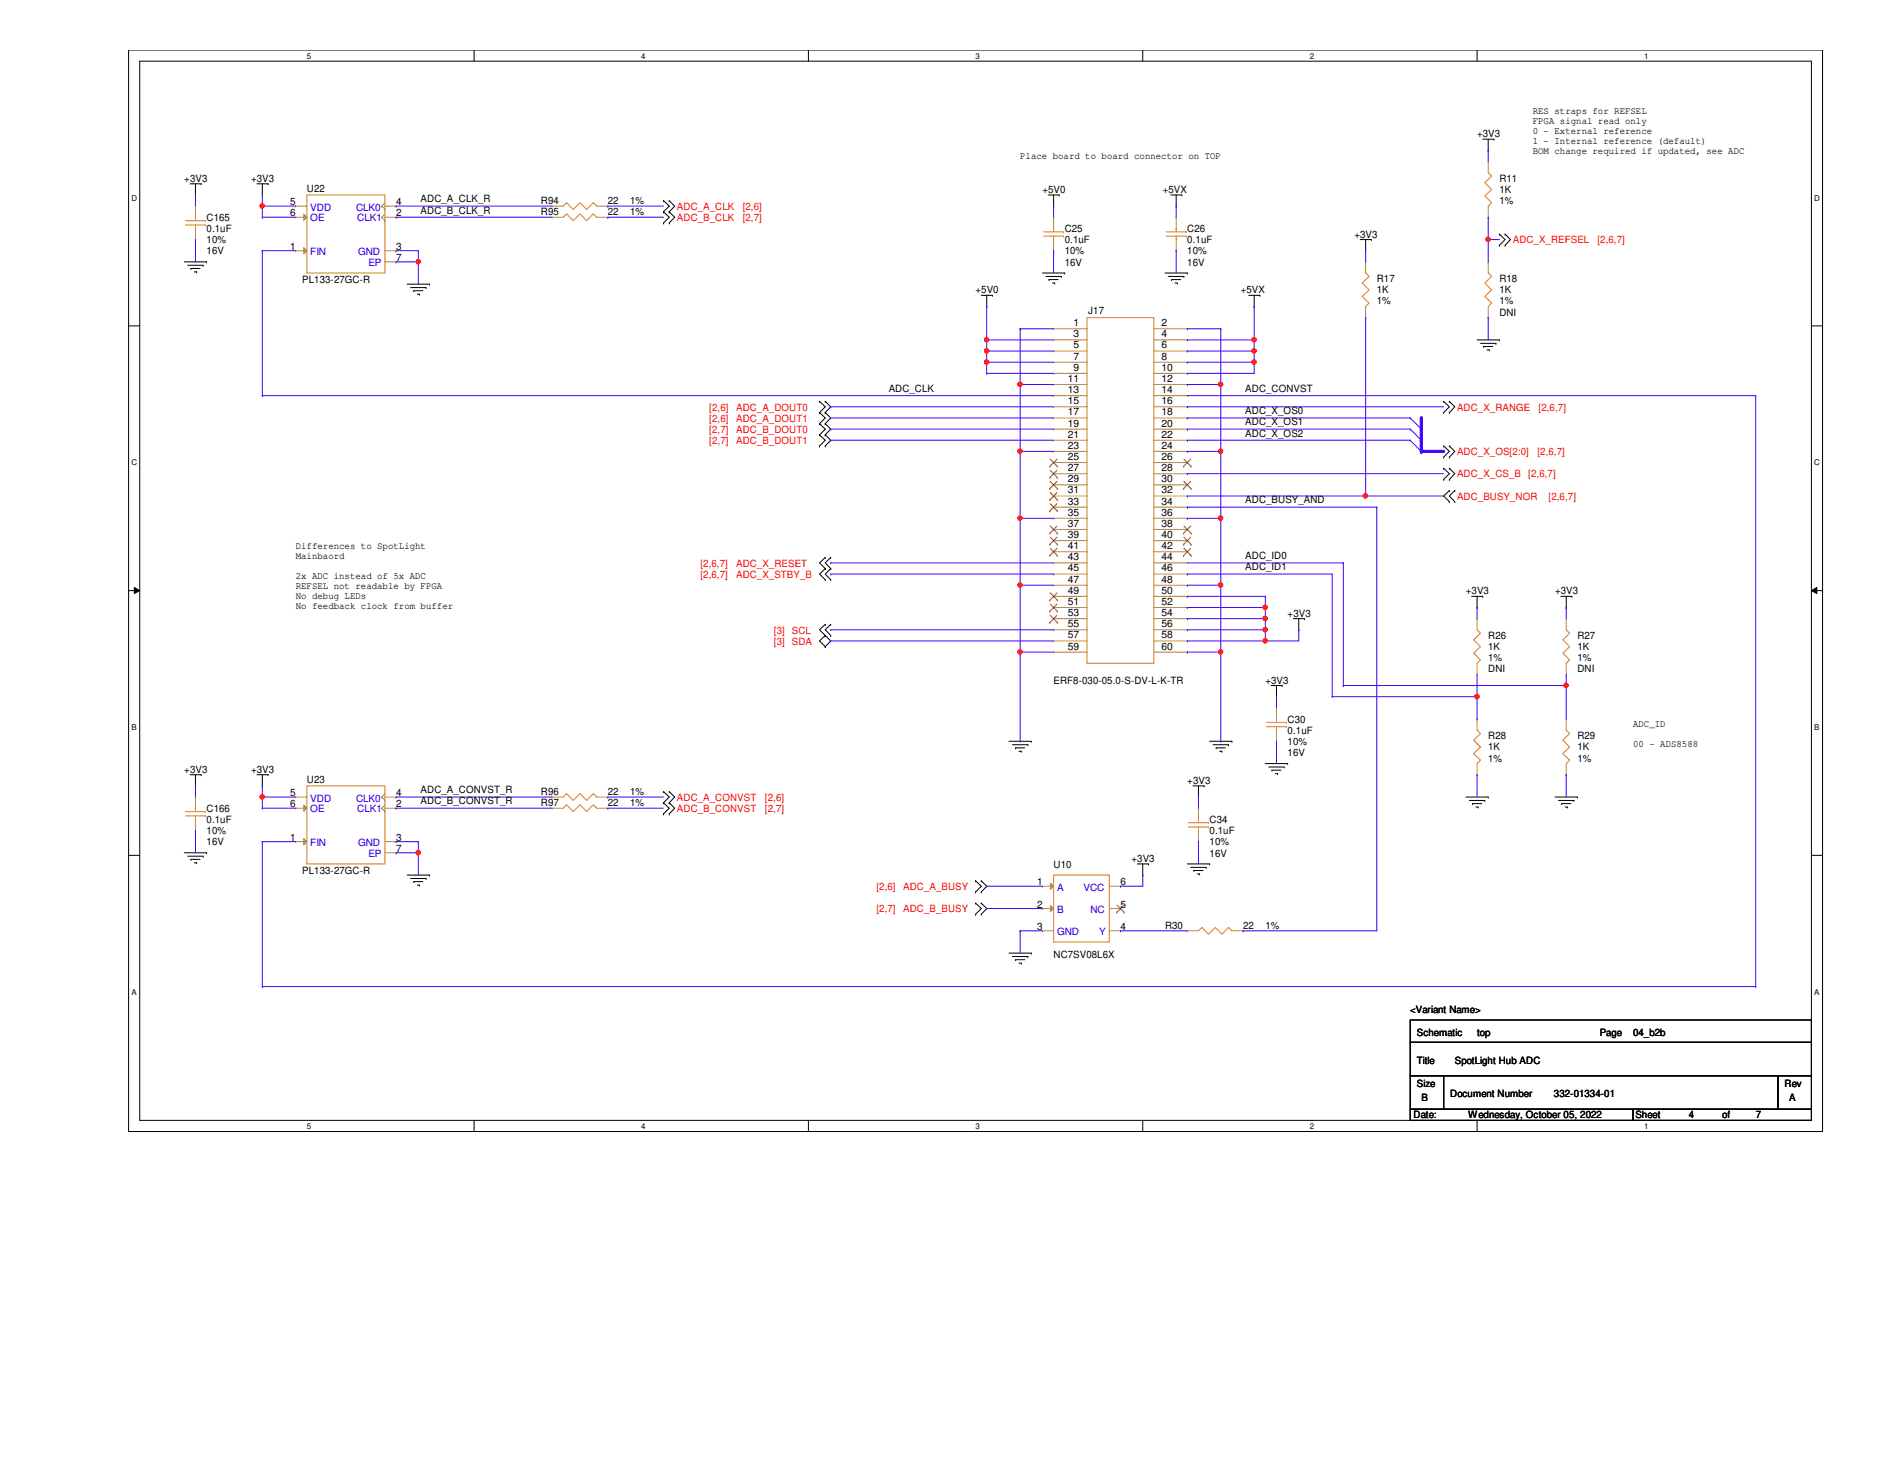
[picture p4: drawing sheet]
<svg xmlns="http://www.w3.org/2000/svg" width="279mm" height="216mm" viewBox="0 0 279 216" stroke-linecap="round" stroke-linejoin="round" font-family="sans-serif">
<path d="M19.1 7.4h250.9v160.2h-250.9zM20.7 9.1h247.7v156.8h-247.7z" fill="none" stroke="#000" stroke-width=".15"/>
<g fill="#fff">
<path d="M45.5 7.6h.6v1.3h-.6z"/>
<path d="M45.5 166.1h.6v1.3h-.6z"/>
</g>
<path d="M70.2 7.4v1.7M70.2 165.9v1.7" fill="none" stroke="#000" stroke-width=".15"/>
<g fill="#fff">
<path d="M95 7.6h.6v1.3h-.6z"/>
<path d="M95 166.1h.6v1.3h-.6z"/>
</g>
<path d="M119.8 7.4v1.7M119.8 165.9v1.7" fill="none" stroke="#000" stroke-width=".15"/>
<g fill="#fff">
<path d="M144.5 7.6h.6v1.3h-.6z"/>
<path d="M144.5 166.1h.6v1.3h-.6z"/>
</g>
<path d="M169.3 7.4v1.7M169.3 165.9v1.7" fill="none" stroke="#000" stroke-width=".15"/>
<g fill="#fff">
<path d="M194.1 7.6h.5v1.3h-.5z"/>
<path d="M194.1 166.1h.5v1.3h-.5z"/>
</g>
<path d="M218.8 7.4v1.7M218.8 165.9v1.7" fill="none" stroke="#000" stroke-width=".15"/>
<g fill="#fff">
<path d="M243.6 7.6h.6v1.3h-.6z"/>
<path d="M243.6 166.1h.6v1.3h-.6z"/>
<path d="M19.5 28.7h.8v1.3h-.8z"/>
<path d="M268.8 28.7h.8v1.3h-.8z"/>
<path d="M19.5 67.9h.8v1.3h-.8z"/>
<path d="M268.8 67.9h.8v1.3h-.8z"/>
</g>
<path d="M19.1 48.3h1.6M268.4 48.3h1.6" fill="none" stroke="#000" stroke-width=".15"/>
<g fill="#fff">
<path d="M19.5 107.1h.7v1.3h-.7z"/>
<path d="M268.8 107.1h.7v1.3h-.7z"/>
</g>
<path d="M19.1 87.5h1.6M19.9 87l.8 .5-.8 .4zM268.4 87.5l.8-.5v.9zM268.4 87.5h1.6" fill="none" stroke="#000" stroke-width=".15"/>
<path d="M19.9 87l.8 .5-.8 .4zM268.4 87.5l.8-.5v.9z" fill="#000"/>
<g fill="#fff">
<path d="M19.5 146.3h.7v1.3h-.7z"/>
<path d="M268.8 146.3h.7v1.3h-.7z"/>
</g>
<g fill="none" stroke="#000" stroke-width=".15">
<path d="M27.3 38.8h3.3M27.8 39.3h2.3M28.2 27.2h1.6M28.3 39.8h.1M28.3 39.8h1.3M29 28.9h.1M29 27.2v1.7M29.8 27.2h.1M30.1 39.3h.1M30.6 38.8h.1M38.1 27.2h1.6M38.9 28.9h.1"/>
<path d="M38.9 27.2v1.7M39.7 27.2h.1M98.3 29.7h.1M98.3 31.4h.1M98.3 33h.1M98.3 29.7l.8 .8-.8 .9M98.3 31.4l.8 .8-.8 .8M99.1 31.4h.1M99.1 29.7h.1M99.1 33h.1M99.1 29.7l.8 .8-.8 .9M99.1 31.4l.8 .8-.8 .8"/>
<path d="M155.3 28.9h1.6M156.1 30.5h.1M156.1 28.9v1.6M156.9 28.9h.1M173.4 28.9h1.7M174.2 30.5h.1M174.2 28.9v1.6M175.1 28.9h.1M201.5 35.5h1.7M202.3 37.1h.1M202.3 35.5v1.6M203.2 35.5h.1"/>
<path d="M219.7 20.6h1.6M220.5 22.3h.1M220.5 20.6v1.7M221.3 20.6h.1M222.1 34.7h.1M222.1 36.3h.1M222.1 34.7l.9 .8-.9 .8M223 36.3h.1M223 34.7h.1M223 34.7l.8 .8-.8 .8M28.8 40.3h.3M29.1 40.3h.1"/>
<path d="M60.3 42.1h3.3M60.8 42.6h2.3M61.3 43.1h.1M61.3 43.1h1.4M61.8 43.6h.3M62.1 43.6h.1M63.1 42.6h.1M63.6 42.1h.1M121.4 59.4h.1M121.4 59.4l.9 .8-.9 .9M122.3 59.4h.1M122.3 59.4l.8 .8-.8 .9"/>
<path d="M145.4 43.7h1.6M146.2 45.4h.1M146.2 43.7v1.7M147 43.7h.1M154.4 40.4h3.3M154.9 40.9h2.3M155.4 41.4h.1M155.4 41.4h1.4M155.9 41.9h.4M156.3 41.9h.1M157.2 40.9h.1M157.7 40.4h.1"/>
<path d="M172.6 40.4h3.3M173.1 40.9h2.3M173.6 41.4h.1M173.6 41.4h1.3M174.1 41.9h.3M174.4 41.9h.1M175.4 40.9h.1M175.9 40.4h.1M185 43.7h1.6M185.8 45.4h.1M185.8 43.7v1.7M186.6 43.7h.1"/>
<path d="M213.9 59.4h.1M213.9 59.4l.8 .8-.8 .9M214.7 59.4h.1M214.7 59.4l.8 .8-.8 .9M218.8 50.3h3.3M219.3 50.8h2.3M219.8 51.3h.1M219.8 51.3h1.3M220.3 51.8h.3M220.6 51.8h.1M221.6 50.8h.1M222.1 50.3h.1"/>
<path d="M121.4 61.1h.1M121.4 62.7h.1M121.4 64.4h.1M121.4 66h.1M121.4 61.1l.9 .8-.9 .8M121.4 62.7l.9 .8-.9 .9M121.4 64.4l.9 .8-.9 .8M122.3 61.1h.1M122.3 62.7h.1M122.3 64.4h.1M122.3 66h.1M122.3 61.1l.8 .8-.8 .8"/>
<path d="M122.3 62.7l.8 .8-.8 .9M122.3 64.4l.8 .8-.8 .8M213.9 61.1h.1M213.9 66h.1M213.9 67.7h.1M213.9 69.3h.1M213.9 71h.1M213.9 66l.8 .8-.8 .9M213.9 69.3l.8 .8-.8 .9M214.7 61.1h.1M214.7 67.7h.1M214.7 66h.1"/>
<path d="M214.7 72.6h.1M214.7 74.3h.1M214.7 71h.1M214.7 69.3h.1M214.7 66l.8 .8-.8 .9M214.7 72.6l-.8 .8 .8 .9M214.7 69.3l.8 .8-.8 .9M215.5 74.3h.1M215.5 72.6h.1M215.5 72.6l-.8 .8 .8 .9M122.3 82.5h.1M122.3 84.2h.1"/>
<path d="M122.3 85.9h.1M122.3 94.1h.1M122.3 95.8h.1M122.3 92.5h.1M122.3 82.5l-.9 .9 .9 .8M122.3 84.2l-.9 .8 .9 .9M122.3 94.1l-.9 .8 .9 .9M122.3 92.5l-.9 .8 1.7 1.6-.8 .9M123.1 82.5h.1M123.1 84.2h.1M123.1 85.9h.1M123.1 92.5h.1"/>
<path d="M123.1 94.1h.1M123.1 82.5l-.8 .9 .8 .8M123.1 84.2l-.8 .8 .8 .9M123.1 92.5l-.8 .8 .8 .8M191.6 91.6h1.7M192.4 93.3h.1M192.4 91.6v1.7M193.3 91.6h.1M218 88.3h1.7M218.8 90h.1M218.8 88.3v1.7M219.7 88.3h.1"/>
<path d="M231.2 88.3h1.7M232 90h.1M232 88.3v1.7M232.9 88.3h.1M28.2 114.7h1.6M29 116.4h.1M29 114.7v1.7M29.8 114.7h.1M38.1 114.7h1.6M38.9 116.4h.1M38.9 114.7v1.7M39.7 114.7h.1"/>
<path d="M98.3 117.2h.1M98.3 118.9h.1M98.3 117.2l.8 .8-.8 .9M98.3 118.9l.8 .8-.8 .8M99.1 118.9h.1M99.1 117.2h.1M99.1 117.2l.8 .8-.8 .9M99.1 118.9l.8 .8-.8 .8M149.5 109.8h3.3M150 110.3h2.3M150.5 110.7h.1M150.5 110.7h1.3"/>
<path d="M151 111.3h.3M151.3 111.3h.1M152.3 110.3h.1M152.8 109.8h.1M176.7 116.4h1.7M177.5 118h.1M177.5 116.4v1.6M178.4 116.4h.1M179.2 109.8h3.3M179.7 110.3h2.3M180.2 110.7h.1M180.2 110.7h1.3"/>
<path d="M180.7 111.3h.3M181 111.3h.1M182 110.3h.1M182.5 109.8h.1M187.5 113.1h3.3M188 113.6h2.2M188.3 101.5h1.6M188.4 114h.1M188.4 114h1.4M188.9 114.6h.4M189.1 103.2h.1M189.1 101.5v1.7"/>
<path d="M189.3 114.6h.1M189.9 101.5h.1M190.2 113.6h.1M190.8 113.1h.1M217.2 118h3.3M217.7 118.5h2.3M218.1 119h.1M218.1 119h1.4M218.7 119.5h.3M219 119.5h.1M220 118.5h.1M220.5 118h.1"/>
<path d="M230.4 118h3.3M230.9 118.5h2.3M231.4 119h.1M231.4 119h1.3M231.9 119.5h.3M232.2 119.5h.1M233.2 118.5h.1M233.7 118h.1M19.1 126.7h1.6M27.3 126.3h3.3M27.8 126.8h2.3M28.3 127.3h.1"/>
<path d="M28.3 127.3h1.3M28.8 127.8h.3M29.1 127.8h.1M30.1 126.8h.1M30.6 126.3h.1M60.3 129.6h3.3M60.8 130.1h2.3M61.3 130.6h.1M61.3 130.6h1.4M61.8 131.1h.3M62.1 131.1h.1M63.1 130.1h.1"/>
<path d="M63.6 129.6h.1M98.3 120.5h.1M99.1 120.5h.1M144.5 130.4h.1M144.5 132.1h.1M144.5 133.7h.1M144.5 135.4h.1M144.5 130.4l.9 .8-.9 .9M144.5 133.7l.9 .8-.9 .9M145.4 130.4h.1M145.4 132.1h.1M145.4 133.7h.1"/>
<path d="M145.4 135.4h.1M145.4 130.4l.8 .8-.8 .9M145.4 133.7l.8 .8-.8 .9M168.5 127.9h1.6M169.3 129.6h.1M169.3 127.9v1.7M170.1 127.9h.1M175.9 127.9h3.3M176.4 128.4h2.3M176.9 128.9h.1M176.9 128.9h1.3M177.4 129.4h.3"/>
<path d="M177.7 129.4h.1M178.7 128.4h.1M179.2 127.9h.1M268.4 126.7h1.6M149.5 141.1h3.3M150 141.6h2.3M150.5 142.1h.1M150.5 142.1h1.3M151 142.6h.3M151.3 142.6h.1M152.3 141.6h.1M152.8 141.1h.1"/>
<path d="M208.9 151h59.5v3.3h-59.5zM208.9 154.3h59.5v5h-59.5zM208.9 159.3h5v5h-5zM213.9 159.3h49.5v5h-49.5zM263.4 159.3h5v5h-5zM208.9 164.3h33v1.6h-33zM241.9 164.3h26.5v1.6h-26.5z"/>
</g>
<path d="M208.9 61.9h.1M208.9 63.5h.1M208.9 65.2h.1M208.9 61.9l1.7 1.6M208.9 63.5l1.7 1.7M208.9 65.2l1.7 1.6" fill="none" stroke="#4200ff" stroke-width=".15"/>
<path d="M83.4 30.5l.5-.5 1 1 1-1 1 1 1-1 .5 .5M218.8 93.3l.5 .5-1 .9 1 1.1-1 .9 1 1-.5 .5M45.5 116.4h11.5v11.5h-11.5zM177.5 137.8l.6-.5 .9 1 1-1 1 1 1-1 .5 .5" fill="none" stroke="#cc8006" stroke-width=".15"/>
<path d="M81.8 30.5h.1M81.8 30.5h1.6M88.4 30.5h1.6M90 30.5h.1M218.8 91.6h.1M218.8 99.9h.1M218.8 91.6v1.7M218.8 98.2v1.7M175.9 137.8h.1M175.9 137.8h1.6M182.5 137.8h1.7M184.2 137.8h.1" fill="none" stroke="#a84" stroke-width=".15"/>
<path d="M45 124.2l.5 .4-.5 .5z" fill="#a84"/>
<g fill="none" stroke="#a84" stroke-width=".15">
<path d="M43.8 118h.1M43.8 118h1.7M56.6 118h.1M56.6 118l.4 .5M57 118.5h.1M57 118h1.7M57 117.6l-.4 .4M58.7 118h.1M43.8 124.6h.1M43.8 124.6h1.7M45 124.2l.5 .4-.5 .5zM57 124.6h1.7"/>
<path d="M58.7 124.6h.1"/>
</g>
<path d="M45 119.2l.5 .5-.5 .4z" fill="#a84"/>
<path d="M43.8 119.7h.1M43.8 119.7h1.7M45 119.2l.5 .5-.5 .4zM56.6 119.7h.1M56.6 119.7l.4 .4M57 119.7h1.7M57 119.2l-.4 .5M58.7 119.7h.1M57 120.1h.1M57 126.3h1.7M58.7 126.3h.1" fill="none" stroke="#a84" stroke-width=".15"/>
<path d="M45.5 28.9h11.5v11.5h-11.5z" fill="none" stroke="#cc8006" stroke-width=".15"/>
<path d="M45 36.7l.5 .4-.5 .5z" fill="#a84"/>
<g fill="none" stroke="#a84" stroke-width=".15">
<path d="M43.8 37.1h.1M43.8 30.5h.1M43.8 37.1h1.7M43.8 30.5h1.7M45 36.7l.5 .4-.5 .5zM56.6 30.5h.1M56.6 30.5l.4 .5M57 31h.1M57 37.1h1.7M57 30.5h1.7M57 30.1l-.4 .4M58.7 37.1h.1"/>
<path d="M58.7 30.5h.1"/>
</g>
<path d="M45 31.7l.5 .5-.5 .4z" fill="#a84"/>
<g fill="none" stroke="#a84" stroke-width=".15">
<path d="M43.8 32.2h.1M43.8 32.2h1.7M45 31.7l.5 .5-.5 .4zM56.6 32.2h.1M56.6 32.2l.4 .4M57 32.6h.1M57 32.2h1.7M57 31.7l-.4 .5M57 38.8h1.7M58.7 32.2h.1M58.7 38.8h.1M202.3 38.8h.1"/>
<path d="M202.3 38.8v1.6M220.5 38.8h.1M220.5 23.9h.1M220.5 32.2h.1M220.5 23.9v1.7M220.5 30.5v1.7M220.5 38.8v1.6M156.1 48.7h.1M156.1 50.3h.1M156.1 52h.1M156.1 53.6h.1M156.1 55.3h.1"/>
<path d="M156.1 56.9h.1M156.1 58.6h.1M156.1 48.7h4.9M156.1 50.3h4.9M156.1 52h4.9M156.1 53.6h4.9M156.1 55.3h4.9M156.1 56.9h4.9M156.1 58.6h4.9M170.9 48.7h5M170.9 50.3h5M170.9 52h5"/>
<path d="M170.9 53.6h5M170.9 55.3h5M170.9 56.9h5M170.9 58.6h5M175.9 48.7h.1M175.9 50.3h.1M175.9 52h.1M175.9 53.6h.1M175.9 55.3h.1M175.9 56.9h.1M175.9 58.6h.1M202.3 47h.1"/>
<path d="M202.3 45.4v1.6M220.5 47h.1M220.5 45.4v1.6M156.1 60.2h.1M156.1 61.9h.1M156.1 63.5h.1M156.1 65.2h.1M156.1 66.8h.1M156.1 68.5h.1M156.1 70.1h.1M156.1 71.8h.1M156.1 73.4h.1"/>
<path d="M156.1 75.1h.1M156.1 76.7h.1M156.1 78.4h.1M156.1 60.2h4.9M156.1 61.9h4.9M156.1 63.5h4.9M156.1 65.2h4.9M156.1 66.8h4.9M156.1 68.5h4.9M156.1 70.1h4.9M156.1 71.8h4.9M156.1 73.4h4.9"/>
<path d="M156.1 75.1h4.9M156.1 76.7h4.9M156.1 78.4h4.9M170.9 60.2h5M170.9 61.9h5M170.9 63.5h5M170.9 65.2h5M170.9 66.8h5M170.9 68.5h5M170.9 70.1h5M170.9 71.8h5M170.9 73.4h5"/>
<path d="M170.9 75.1h5M170.9 76.7h5M170.9 78.4h5M175.9 60.2h.1M175.9 61.9h.1M175.9 63.5h.1M175.9 65.2h.1M175.9 66.8h.1M175.9 68.5h.1M175.9 70.1h.1M175.9 71.8h.1M175.9 73.4h.1"/>
<path d="M175.9 75.1h.1M175.9 76.7h.1M175.9 78.4h.1M156.1 80.1h.1M156.1 81.7h.1M156.1 83.4h.1M156.1 85h.1M156.1 86.7h.1M156.1 88.3h.1M156.1 90h.1M156.1 91.6h.1M156.1 93.3h.1"/>
<path d="M156.1 94.9h.1M156.1 96.6h.1M156.1 80.1h4.9M156.1 81.7h4.9M156.1 83.4h4.9M156.1 85h4.9M156.1 86.7h4.9M156.1 88.3h4.9M156.1 90h4.9M156.1 91.6h4.9M156.1 93.3h4.9M156.1 94.9h4.9"/>
<path d="M156.1 96.6h4.9M170.9 80.1h5M170.9 81.7h5M170.9 83.4h5M170.9 85h5M170.9 86.7h5M170.9 88.3h5M170.9 90h5M170.9 91.6h5M170.9 93.3h5M170.9 94.9h5M170.9 96.6h5"/>
<path d="M175.9 80.1h.1M175.9 81.7h.1M175.9 83.4h.1M175.9 85h.1M175.9 86.7h.1M175.9 88.3h.1M175.9 90h.1M175.9 91.6h.1M175.9 93.3h.1M175.9 94.9h.1M175.9 96.6h.1M81.8 118h.1"/>
<path d="M81.8 118h1.6M88.4 118h1.6M90 118h.1M177.5 119.7h.1M177.5 119.7v1.6M232 106.5h.1M232 114.7h.1M232 106.5v1.6M232 113.1v1.6M177.5 124.6h.1M177.5 123v1.6"/>
</g>
<g fill="none" stroke="#cc8006" stroke-width=".15">
<path d="M220.5 25.6l.5 .5-1 1 1 1-1 .9 1 1-.5 .5M161 47h9.9v51.2h-9.9zM202.3 40.4l.5 .5-1 1 1 1-1 1 1 1-.5 .5M220.5 40.4l.5 .5-1 1 1 1-1 1 1 1-.5 .5M83.4 118l.5-.5 1 1 1-1 1 1 1-1 .5 .5M232 108.1l.5 .5-1 1 1 1-1 1 1 1-.5 .5M156.1 129.6h8.2v9.9h-8.2zM176.1 122.5h2.9M176.1 121.8h2.9M177.5 122.5h.1M177.5 121.3h.1M177.5 121.3v.5"/>
<path d="M177.5 122.5v.5M179 122.5h.1M179 121.8h.1"/>
</g>
<g fill="none" stroke="#804000" stroke-width=".15">
<path d="M155.5 69h.1M155.5 70.7h.1M155.5 72.3h.1M155.5 74h.1M155.5 75.6h.1M155.5 79h.1M155.6 68l1 1M155.6 69.6l1 1.1M155.6 71.3l1 1M155.6 72.9l1 1.1M155.6 74.6l1 1M155.6 77.9l1 1.1"/>
<path d="M155.6 79.5l1 1.1M156.6 68l-1.1 1M156.6 69.6l-1.1 1.1M156.6 71.3l-1.1 1M156.6 72.9l-1.1 1.1M156.6 74.6l-1.1 1M156.6 77.9l-1.1 1.1M156.6 79.5l-1.1 1.1M156.6 69h.1M156.6 70.7h.1M156.6 72.3h.1M156.6 74h.1"/>
<path d="M156.6 75.6h.1M156.6 79h.1M175.3 69h.1M175.3 72.3h.1M175.3 79h.1M175.4 68l1 1M175.4 71.3l1 1M175.4 77.9l1 1.1M175.4 79.5l1 1.1M176.4 68l-1.1 1M176.4 71.3l-1.1 1M176.4 77.9l-1.1 1.1"/>
<path d="M176.4 79.5l-1.1 1.1M176.4 69h.1M176.4 72.3h.1M176.4 79h.1M155.5 80.6h.1M155.5 82.3h.1M155.5 88.9h.1M155.5 90.5h.1M155.5 92.2h.1M155.6 81.2l1 1.1M155.6 87.8l1 1.1M155.6 89.4l1 1.1"/>
<path d="M155.6 91.1l1 1.1M156.6 81.2l-1.1 1.1M156.6 87.8l-1.1 1.1M156.6 89.4l-1.1 1.1M156.6 91.1l-1.1 1.1M156.6 80.6h.1M156.6 82.3h.1M156.6 88.9h.1M156.6 90.5h.1M156.6 92.2h.1M175.3 80.6h.1M175.3 82.3h.1"/>
<path d="M175.4 81.2l1 1.1M176.4 81.2l-1.1 1.1M176.4 80.6h.1M176.4 82.3h.1"/>
</g>
<path d="M155.6 130.8l.5 .4-.5 .5z" fill="#a84"/>
<path d="M154.4 131.2h.1M154.4 131.2h1.7M155.6 130.8l.5 .4-.5 .5z" fill="none" stroke="#a84" stroke-width=".15"/>
<path d="M155.6 134.1l.5 .4-.5 .5z" fill="#a84"/>
<g fill="none" stroke="#a84" stroke-width=".15">
<path d="M29 30.5h.1M29 35.5h.1M29 30.5v1.7M29 33.8v1.7M81.8 32.2h.1M81.8 32.2h1.6M88.4 32.2h1.6M90 32.2h.1M156.1 32.2h.1M156.1 37.1h.1M156.1 32.2v1.6M156.1 35.5v1.6"/>
<path d="M174.2 32.2h.1M174.2 37.1h.1M174.2 32.2v1.6M174.2 35.5v1.6M232 91.6h.1M232 99.9h.1M232 91.6v1.7M232 98.2v1.7M29 118h.1M29 118v1.7M81.8 119.7h.1M81.8 119.7h1.6"/>
<path d="M88.4 119.7h1.6M90 119.7h.1M189.1 104.8h.1M189.1 109.8h.1M189.1 104.8v1.7M189.1 108.1v1.7M218.8 106.5h.1M218.8 114.7h.1M218.8 106.5v1.6M218.8 113.1v1.6M29 123h.1M29 121.3v1.7"/>
<path d="M154.4 134.5h.1M154.4 137.8h.1M154.4 134.5h1.7M154.4 137.8h1.7M155.6 134.1l.5 .4-.5 .5zM164.3 134.5h1.7M164.3 137.8h1.7M164.3 131.2h1.7M166 137.8h.1M166 131.2h.1M166 134.5h.1"/>
</g>
<path d="M165.4 135.1h.1M165.5 134l1 1.1M166.5 134l-1.1 1.1M166.5 135.1h.1" fill="none" stroke="#804000" stroke-width=".15"/>
<g fill="none" stroke="#cc8006" stroke-width=".15">
<path d="M27.5 33.3h2.9M27.5 32.7h2.9M29 33.3h.1M29 32.2h.1M29 32.2v.5M29 33.3v.5M30.4 33.3h.1M30.4 32.7h.1M83.4 32.2l.5-.5 1 1 1-1 1 1 1-1 .5 .5M154.6 35h3M154.6 34.3h3M156.1 35h.1"/>
<path d="M156.1 33.8h.1M156.1 33.8v.5M156.1 35v.5M157.6 35h.1M157.6 34.3h.1M172.8 35h2.9M172.8 34.3h2.9M174.2 35h.1M174.2 33.8h.1M174.2 33.8v.5M174.2 35v.5M175.7 35h.1"/>
<path d="M175.7 34.3h.1M232 93.3l.5 .5-1 .9 1 1.1-1 .9 1 1-.5 .5M29 119.7h.1M29 119.7v.5M83.4 119.7l.5-.5 1 1 1-1 1 1 1-1 .5 .5M187.6 107.6h3M187.6 107h3M189.1 107.6h.1M189.1 106.5h.1M189.1 106.5v.5M189.1 107.6v.5M190.6 107.6h.1"/>
<path d="M190.6 107h.1M218.8 108.1l.5 .5-1 1 1 1-1 1 1 1-.5 .5M27.5 120.8h2.9M27.5 120.2h2.9M29 120.8h.1M29 120.8v.5M30.4 120.8h.1M30.4 120.2h.1"/>
</g>
<g fill="none" stroke="#4200ff" stroke-width=".15">
<path d="M151.1 56.9h.1M151.1 48.7h.1M151.1 56.9h5M151.1 48.7v8.2M175.9 56.9h.1M175.9 56.9h4.9M151.1 66.8h.1M151.1 76.7h.1M151.1 66.8h5M151.1 76.7h5M175.9 76.7h.1M175.9 66.8h.1"/>
<path d="M175.9 66.8h4.9M175.9 76.7h4.9M151.1 86.7h.1M151.1 96.6h.1M151.1 86.7h5M151.1 96.6h5M175.9 96.6h.1M175.9 86.7h.1M175.9 86.7h4.9M175.9 96.6h4.9"/>
</g>
<circle cx="151.1" cy="56.9" r=".32" fill="#f00"/>
<circle cx="151.1" cy="56.9" r=".32" fill="none" stroke="#f00" stroke-width=".15"/>
<path d="M151.1 56.9h.1M151.1 56.9v19.8M151.1 66.8h.1" fill="none" stroke="#4200ff" stroke-width=".15"/>
<circle cx="151.1" cy="76.7" r=".32" fill="#f00"/>
<circle cx="151.1" cy="76.7" r=".32" fill="none" stroke="#f00" stroke-width=".15"/>
<circle cx="151.1" cy="66.8" r=".32" fill="#f00"/>
<circle cx="151.1" cy="66.8" r=".32" fill="none" stroke="#f00" stroke-width=".15"/>
<path d="M151.1 76.7h.1M151.1 76.7v19.9M151.1 86.7h.1" fill="none" stroke="#4200ff" stroke-width=".15"/>
<circle cx="151.1" cy="96.5" r=".32" fill="#f00"/>
<circle cx="151.1" cy="96.5" r=".32" fill="none" stroke="#f00" stroke-width=".15"/>
<circle cx="151.1" cy="86.6" r=".32" fill="#f00"/>
<circle cx="151.1" cy="86.6" r=".32" fill="none" stroke="#f00" stroke-width=".15"/>
<path d="M180.8 48.7h.1M180.8 48.7v8.2M151.1 96.6v13.2M151.1 109.8h.1" fill="none" stroke="#4200ff" stroke-width=".15"/>
<circle cx="180.8" cy="56.9" r=".32" fill="#f00"/>
<circle cx="180.8" cy="56.9" r=".32" fill="none" stroke="#f00" stroke-width=".15"/>
<path d="M180.8 56.9h.1M180.8 56.9v19.8M180.8 66.8h.1" fill="none" stroke="#4200ff" stroke-width=".15"/>
<circle cx="180.8" cy="76.7" r=".32" fill="#f00"/>
<circle cx="180.8" cy="76.7" r=".32" fill="none" stroke="#f00" stroke-width=".15"/>
<circle cx="180.8" cy="66.8" r=".32" fill="#f00"/>
<circle cx="180.8" cy="66.8" r=".32" fill="none" stroke="#f00" stroke-width=".15"/>
<path d="M180.8 76.7h.1M180.8 76.7v19.9M180.8 86.7h.1" fill="none" stroke="#4200ff" stroke-width=".15"/>
<circle cx="180.8" cy="96.5" r=".32" fill="#f00"/>
<circle cx="180.8" cy="96.5" r=".32" fill="none" stroke="#f00" stroke-width=".15"/>
<circle cx="180.8" cy="86.6" r=".32" fill="#f00"/>
<circle cx="180.8" cy="86.6" r=".32" fill="none" stroke="#f00" stroke-width=".15"/>
<g fill="none" stroke="#4200ff" stroke-width=".15">
<path d="M175.9 58.6h84.2M260.1 58.6h.1M123.1 60.2h.1M123.1 61.9h.1M123.1 60.2h33M123.1 61.9h33M175.9 60.2h.1M175.9 61.9h.1M175.9 60.2h38M175.9 61.9h33M123.1 83.4h.1M123.1 85h.1"/>
<path d="M123.1 83.4h33M123.1 85h33M180.8 96.6v13.2M180.8 109.8h.1"/>
</g>
<path d="M210.6 61.9v1.6" fill="none" stroke="#00f" stroke-width=".47"/>
<circle cx="210.6" cy="61.9" r=".23" fill="#00f"/>
<path d="M210.6 66.8h3.3" fill="none" stroke="#00f" stroke-width=".47"/>
<circle cx="210.6" cy="66.8" r=".23" fill="#00f"/>
<path d="M210.6 65.2v1.6" fill="none" stroke="#00f" stroke-width=".47"/>
<circle cx="210.6" cy="65.2" r=".23" fill="#00f"/>
<path d="M210.6 63.5v1.7" fill="none" stroke="#00f" stroke-width=".47"/>
<circle cx="210.6" cy="63.5" r=".23" fill="#00f"/>
<path d="M202.3 37.1h.1M202.3 37.1v1.7M202.3 47h.1M202.3 47v26.4h-26.4M175.9 63.5h.1M175.9 65.2h.1M175.9 70.1h.1M175.9 73.4h.1M175.9 63.5h33M175.9 65.2h33M175.9 70.1h38" fill="none" stroke="#4200ff" stroke-width=".15"/>
<circle cx="202.3" cy="73.4" r=".32" fill="#f00"/>
<circle cx="202.3" cy="73.4" r=".32" fill="none" stroke="#f00" stroke-width=".15"/>
<g fill="none" stroke="#4200ff" stroke-width=".15">
<path d="M146.2 45.4h.1M146.2 45.4v4.9M151.1 48.7h.1M151.1 48.7h5M175.9 48.7h.1M175.9 48.7h4.9M202.3 73.4h.1M202.3 73.4h11.6M175.9 85h.1M175.9 83.4h23.1M175.9 85h21.5M199 83.4h.1"/>
<path d="M218.8 90h.1M218.8 90v1.6M232 90h.1M232 90v1.6M218.8 114.7h.1M218.8 114.7v3.3M232 114.7h.1M232 114.7v3.3"/>
</g>
<circle cx="146.2" cy="50.3" r=".32" fill="#f00"/>
<circle cx="146.2" cy="50.3" r=".32" fill="none" stroke="#f00" stroke-width=".15"/>
<path d="M146.2 50.3h.1M146.2 52h.1M146.2 53.6h.1M146.2 50.3h9.9M146.2 52h9.9M146.2 50.3v1.7M146.2 53.6h9.9" fill="none" stroke="#4200ff" stroke-width=".15"/>
<circle cx="146.2" cy="53.6" r=".32" fill="#f00"/>
<circle cx="146.2" cy="53.6" r=".32" fill="none" stroke="#f00" stroke-width=".15"/>
<path d="M146.2 52h.1M146.2 52v1.6" fill="none" stroke="#4200ff" stroke-width=".15"/>
<circle cx="146.2" cy="52" r=".32" fill="#f00"/>
<circle cx="146.2" cy="52" r=".32" fill="none" stroke="#f00" stroke-width=".15"/>
<path d="M146.2 55.3h.1M146.2 53.6h.1M146.2 55.3h9.9M146.2 53.6v1.7M175.9 50.3h.1M185.8 45.4h.1M185.8 45.4v4.9h-9.9" fill="none" stroke="#4200ff" stroke-width=".15"/>
<circle cx="185.8" cy="50.3" r=".32" fill="#f00"/>
<circle cx="185.8" cy="50.3" r=".32" fill="none" stroke="#f00" stroke-width=".15"/>
<path d="M175.9 52h.1M175.9 52h9.9" fill="none" stroke="#4200ff" stroke-width=".15"/>
<circle cx="185.8" cy="52" r=".32" fill="#f00"/>
<circle cx="185.8" cy="52" r=".32" fill="none" stroke="#f00" stroke-width=".15"/>
<path d="M175.9 53.6h.1M175.9 53.6h9.9M185.8 50.3h.1M185.8 50.3v1.7" fill="none" stroke="#4200ff" stroke-width=".15"/>
<circle cx="185.8" cy="53.6" r=".32" fill="#f00"/>
<circle cx="185.8" cy="53.6" r=".32" fill="none" stroke="#f00" stroke-width=".15"/>
<path d="M175.9 55.3h.1M185.8 52h.1M185.8 53.6h.1M185.8 52v3.3h-9.9M175.9 88.3h.1M175.9 88.3h11.6M187.5 88.3h.1M187.5 88.3v1.7" fill="none" stroke="#4200ff" stroke-width=".15"/>
<circle cx="187.4" cy="89.9" r=".32" fill="#f00"/>
<circle cx="187.4" cy="89.9" r=".32" fill="none" stroke="#f00" stroke-width=".15"/>
<path d="M175.9 90h.1M175.9 91.6h.1M175.9 90h11.6M175.9 91.6h11.6" fill="none" stroke="#4200ff" stroke-width=".15"/>
<circle cx="187.4" cy="91.6" r=".32" fill="#f00"/>
<circle cx="187.4" cy="91.6" r=".32" fill="none" stroke="#f00" stroke-width=".15"/>
<path d="M175.9 93.3h.1M175.9 93.3h11.6M187.5 90h.1M187.5 90v1.6" fill="none" stroke="#4200ff" stroke-width=".15"/>
<circle cx="187.4" cy="93.2" r=".32" fill="#f00"/>
<circle cx="187.4" cy="93.2" r=".32" fill="none" stroke="#f00" stroke-width=".15"/>
<path d="M175.9 94.9h.1M175.9 94.9h11.6M187.5 91.6h.1M187.5 91.6v1.7" fill="none" stroke="#4200ff" stroke-width=".15"/>
<circle cx="187.4" cy="94.9" r=".32" fill="#f00"/>
<circle cx="187.4" cy="94.9" r=".32" fill="none" stroke="#f00" stroke-width=".15"/>
<g fill="none" stroke="#4200ff" stroke-width=".15">
<path d="M156.1 30.5h.1M156.1 37.1h.1M156.1 30.5v1.7M156.1 37.1v3.3M174.2 30.5h.1M174.2 37.1h.1M174.2 30.5v1.7M174.2 37.1v3.3M220.5 22.3h.1M220.5 32.2h.1M220.5 35.5h.1M220.5 22.3v1.6"/>
<path d="M220.5 32.2v3.3M220.5 35.5h1.6M220.5 47h.1M220.5 47v3.3M175.9 75.1h.1M175.9 75.1h28.1M204 75.1h.1M204 75.1v62.7h-19.8M187.5 93.3h.1M187.5 94.9h.1M187.5 93.3v1.6M192.4 93.3h.1"/>
<path d="M192.4 93.3v1.6h-4.9M197.4 85v18.2M199 83.4v18.1M218.8 99.9v3.3M232 99.9v1.6M177.5 118h.1M177.5 118v1.7M189.1 103.2h.1M189.1 109.8h.1M189.1 103.2v1.6M189.1 109.8v3.3M197.4 103.2h.1"/>
<path d="M199 101.5h.1M218.8 103.2h.1M232 101.5h.1M146.2 131.2h.1M146.2 131.2h8.2M177.5 124.6h.1M177.5 124.6v3.3M184.2 137.8h.1"/>
</g>
<circle cx="220.4" cy="35.4" r=".32" fill="#f00"/>
<circle cx="220.4" cy="35.4" r=".32" fill="none" stroke="#f00" stroke-width=".15"/>
<g fill="none" stroke="#4200ff" stroke-width=".15">
<path d="M58.7 30.5h.1M58.7 37.1h.1M58.7 38.8h.1M58.7 30.5h23.1M58.7 37.1h3.3M58.7 38.8h3.3M62 37.1h.1M62 38.8h.1M62 37.1v5M220.5 35.5h.1M220.5 35.5v3.3M38.9 58.6h.1"/>
<path d="M38.9 58.6h117.2M123.1 93.3h.1M123.1 94.9h.1M123.1 93.3h33M123.1 94.9h33M146.2 134.5h.1M146.2 134.5h8.2M151.1 137.8h.1M151.1 137.8v3.3M151.1 137.8h3.3M166 137.8h.1M166 131.2h.1"/>
<path d="M166 137.8h9.9M169.3 129.6h.1M169.3 129.6v1.6h-3.3"/>
</g>
<circle cx="62" cy="38.8" r=".32" fill="#f00"/>
<circle cx="62" cy="38.8" r=".32" fill="none" stroke="#f00" stroke-width=".15"/>
<path d="M38.9 30.5h.1M38.9 32.2h.1M38.9 28.9h.1M38.9 30.5h4.9M38.9 28.9v3.3M38.9 32.2h4.9" fill="none" stroke="#4200ff" stroke-width=".15"/>
<circle cx="38.8" cy="30.5" r=".32" fill="#f00"/>
<circle cx="38.8" cy="30.5" r=".32" fill="none" stroke="#f00" stroke-width=".15"/>
<g fill="none" stroke="#4200ff" stroke-width=".15">
<path d="M29 28.9h.1M29 35.5h.1M29 28.9v1.6M29 35.5v3.3M38.9 37.1h.1M38.9 37.1v21.5M38.9 37.1h4.9M58.7 32.2h.1M58.7 32.2h23.1M90 30.5h.1M90 32.2h.1M90 32.2h8.3"/>
<path d="M90 30.5h8.3M29 116.4h.1M29 116.4v1.6M38.9 116.4h.1M38.9 118h.1M38.9 116.4v3.3M38.9 118h4.9"/>
</g>
<circle cx="38.8" cy="118" r=".32" fill="#f00"/>
<circle cx="38.8" cy="118" r=".32" fill="none" stroke="#f00" stroke-width=".15"/>
<g fill="none" stroke="#4200ff" stroke-width=".15">
<path d="M38.9 119.7h.1M38.9 119.7h4.9M58.7 118h.1M58.7 119.7h.1M58.7 118h23.1M58.7 119.7h23.1M90 118h.1M90 119.7h.1M90 118h8.3M90 119.7h8.3M29 123h.1M29 123v3.3"/>
<path d="M38.9 124.6h.1M38.9 124.6h4.9M38.9 124.6v21.5M58.7 124.6h.1M58.7 126.3h.1M58.7 124.6h3.3M58.7 126.3h3.3M62 124.6h.1M62 126.3h.1M62 124.6v5"/>
</g>
<circle cx="62" cy="126.3" r=".32" fill="#f00"/>
<circle cx="62" cy="126.3" r=".32" fill="none" stroke="#f00" stroke-width=".15"/>
<path d="M199 101.5h.1M199 101.5h33" fill="none" stroke="#4200ff" stroke-width=".15"/>
<circle cx="232" cy="101.5" r=".32" fill="#f00"/>
<circle cx="232" cy="101.5" r=".32" fill="none" stroke="#f00" stroke-width=".15"/>
<path d="M197.4 103.2h21.4M218.8 103.2h.1M232 101.5h.1M232 101.5v5" fill="none" stroke="#4200ff" stroke-width=".15"/>
<circle cx="218.8" cy="103.1" r=".32" fill="#f00"/>
<circle cx="218.8" cy="103.1" r=".32" fill="none" stroke="#f00" stroke-width=".15"/>
<path d="M260.1 58.6v87.5M123.1 63.5h.1M123.1 65.2h.1M123.1 63.5h33M123.1 65.2h33M218.8 106.5h.1M218.8 103.2v3.3M38.9 146.1h.1M38.9 146.1h221.2M260.1 146.1h.1" fill="none" stroke="#4200ff" stroke-width=".15"/>
<circle cx="151.1" cy="56.9" r=".32" fill="#f00"/>
<circle cx="151.1" cy="56.9" r=".32" fill="none" stroke="#f00" stroke-width=".15"/>
<circle cx="151.1" cy="76.7" r=".32" fill="#f00"/>
<circle cx="151.1" cy="76.7" r=".32" fill="none" stroke="#f00" stroke-width=".15"/>
<circle cx="151.1" cy="66.8" r=".32" fill="#f00"/>
<circle cx="151.1" cy="66.8" r=".32" fill="none" stroke="#f00" stroke-width=".15"/>
<circle cx="151.1" cy="96.5" r=".32" fill="#f00"/>
<circle cx="151.1" cy="96.5" r=".32" fill="none" stroke="#f00" stroke-width=".15"/>
<circle cx="151.1" cy="86.6" r=".32" fill="#f00"/>
<circle cx="151.1" cy="86.6" r=".32" fill="none" stroke="#f00" stroke-width=".15"/>
<circle cx="180.8" cy="56.9" r=".32" fill="#f00"/>
<circle cx="180.8" cy="56.9" r=".32" fill="none" stroke="#f00" stroke-width=".15"/>
<circle cx="180.8" cy="76.7" r=".32" fill="#f00"/>
<circle cx="180.8" cy="76.7" r=".32" fill="none" stroke="#f00" stroke-width=".15"/>
<circle cx="180.8" cy="66.8" r=".32" fill="#f00"/>
<circle cx="180.8" cy="66.8" r=".32" fill="none" stroke="#f00" stroke-width=".15"/>
<circle cx="180.8" cy="96.5" r=".32" fill="#f00"/>
<circle cx="180.8" cy="96.5" r=".32" fill="none" stroke="#f00" stroke-width=".15"/>
<circle cx="180.8" cy="86.6" r=".32" fill="#f00"/>
<circle cx="180.8" cy="86.6" r=".32" fill="none" stroke="#f00" stroke-width=".15"/>
<circle cx="202.3" cy="73.4" r=".32" fill="#f00"/>
<circle cx="202.3" cy="73.4" r=".32" fill="none" stroke="#f00" stroke-width=".15"/>
<circle cx="146.2" cy="50.3" r=".32" fill="#f00"/>
<circle cx="146.2" cy="50.3" r=".32" fill="none" stroke="#f00" stroke-width=".15"/>
<circle cx="146.2" cy="53.6" r=".32" fill="#f00"/>
<circle cx="146.2" cy="53.6" r=".32" fill="none" stroke="#f00" stroke-width=".15"/>
<circle cx="146.2" cy="52" r=".32" fill="#f00"/>
<circle cx="146.2" cy="52" r=".32" fill="none" stroke="#f00" stroke-width=".15"/>
<circle cx="185.8" cy="50.3" r=".32" fill="#f00"/>
<circle cx="185.8" cy="50.3" r=".32" fill="none" stroke="#f00" stroke-width=".15"/>
<circle cx="185.8" cy="52" r=".32" fill="#f00"/>
<circle cx="185.8" cy="52" r=".32" fill="none" stroke="#f00" stroke-width=".15"/>
<circle cx="185.8" cy="53.6" r=".32" fill="#f00"/>
<circle cx="185.8" cy="53.6" r=".32" fill="none" stroke="#f00" stroke-width=".15"/>
<circle cx="187.4" cy="89.9" r=".32" fill="#f00"/>
<circle cx="187.4" cy="89.9" r=".32" fill="none" stroke="#f00" stroke-width=".15"/>
<circle cx="187.4" cy="91.6" r=".32" fill="#f00"/>
<circle cx="187.4" cy="91.6" r=".32" fill="none" stroke="#f00" stroke-width=".15"/>
<circle cx="187.4" cy="93.2" r=".32" fill="#f00"/>
<circle cx="187.4" cy="93.2" r=".32" fill="none" stroke="#f00" stroke-width=".15"/>
<circle cx="187.4" cy="94.9" r=".32" fill="#f00"/>
<circle cx="187.4" cy="94.9" r=".32" fill="none" stroke="#f00" stroke-width=".15"/>
<circle cx="220.4" cy="35.4" r=".32" fill="#f00"/>
<circle cx="220.4" cy="35.4" r=".32" fill="none" stroke="#f00" stroke-width=".15"/>
<circle cx="62" cy="38.8" r=".32" fill="#f00"/>
<circle cx="62" cy="38.8" r=".32" fill="none" stroke="#f00" stroke-width=".15"/>
<circle cx="38.8" cy="30.5" r=".32" fill="#f00"/>
<circle cx="38.8" cy="30.5" r=".32" fill="none" stroke="#f00" stroke-width=".15"/>
<circle cx="38.8" cy="118" r=".32" fill="#f00"/>
<circle cx="38.8" cy="118" r=".32" fill="none" stroke="#f00" stroke-width=".15"/>
<circle cx="62" cy="126.3" r=".32" fill="#f00"/>
<circle cx="62" cy="126.3" r=".32" fill="none" stroke="#f00" stroke-width=".15"/>
<circle cx="232" cy="101.5" r=".32" fill="#f00"/>
<circle cx="232" cy="101.5" r=".32" fill="none" stroke="#f00" stroke-width=".15"/>
<circle cx="218.8" cy="103.1" r=".32" fill="#f00"/>
<circle cx="218.8" cy="103.1" r=".32" fill="none" stroke="#f00" stroke-width=".15"/>
<g font-size="1.5">
<text x="227.1" y="16.9">RES straps for REFSEL</text>
<text x="151.1" y="23.5">Place board to board connector on TOP</text>
<text x="218.8" y="20.3">+3V3</text>
<text x="227.1" y="18.4">FPGA signal read only</text>
<text x="227.1" y="19.9">0 - External reference</text>
<text x="227.1" y="21.3">1 - Internal reference (default)</text>
<text x="227.1" y="22.8">BOM change required if updated, see ADC</text>
<text x="27.3" y="26.9">+3V3</text>
<text x="37.2" y="26.9">+3V3</text>
<text x="45.5" y="28.4">U22</text>
<text x="62.3" y="30">ADC_A_CLK_R</text>
<text x="154.4" y="28.6">+5V0</text>
<text x="172.3" y="28.6">+5VX</text>
<text x="222.1" y="26.9">R11</text>
<text x="222.1" y="28.6">1K</text>
<text x="30.6" y="32.7">C165</text>
<text x="30.6" y="34.4">0.1uF</text>
<text x="43" y="30.4">5</text>
<text x="43" y="32">6</text>
<text x="58.7" y="30.4">4</text>
<text x="58.7" y="32">2</text>
<text x="62.3" y="31.6">ADC_B_CLK_R</text>
<text x="80.1" y="30.2">R94</text>
<text x="80.1" y="31.9">R95</text>
<text x="90" y="30.2">22</text>
<text x="90" y="31.9">22</text>
<text x="93.3" y="30.2">1%</text>
<text x="93.3" y="31.9">1%</text>
<text x="157.7" y="34.4">C25</text>
<text x="175.9" y="34.4">C26</text>
<text x="200.7" y="35.2">+3V3</text>
<text x="222.1" y="30.2">1%</text>
<text x="30.6" y="36">10%</text>
<text x="30.6" y="37.7">16V</text>
<text x="43" y="37">1</text>
<text x="44.8" y="42">PL133-27GC-R</text>
<text x="58.7" y="37">3</text>
<text x="58.7" y="38.6">7</text>
<text x="157.7" y="36">0.1uF</text>
<text x="157.7" y="37.7">10%</text>
<text x="157.7" y="39.3">16V</text>
<text x="175.9" y="36">0.1uF</text>
<text x="175.9" y="37.7">10%</text>
<text x="175.9" y="39.3">16V</text>
<text x="204" y="41.8">R17</text>
<text x="222.1" y="41.8">R18</text>
<text x="144.5" y="43.4">+5V0</text>
<text x="161.2" y="46.6">J17</text>
<text x="183.8" y="43.4">+5VX</text>
<text x="204" y="43.4">1K</text>
<text x="204" y="45.1">1%</text>
<text x="222.1" y="43.4">1K</text>
<text x="222.1" y="45.1">1%</text>
<text x="222.1" y="46.7">DNI</text>
<text x="159" y="48.3">1</text>
<text x="159" y="50">3</text>
<text x="159" y="51.6">5</text>
<text x="159" y="53.3">7</text>
<text x="172.1" y="48.3">2</text>
<text x="172.1" y="50">4</text>
<text x="172.1" y="51.6">6</text>
<text x="172.1" y="53.3">8</text>
<text x="131.7" y="58">ADC_CLK</text>
<text x="158.2" y="56.6">11</text>
<text x="158.2" y="58.2">13</text>
<text x="158.2" y="59.9">15</text>
<text x="159" y="54.9">9</text>
<text x="172.1" y="54.9">10</text>
<text x="172.1" y="56.6">12</text>
<text x="172.1" y="58.2">14</text>
<text x="172.1" y="59.9">16</text>
<text x="184.5" y="58">ADC_CONVST</text>
<text x="158.2" y="61.5">17</text>
<text x="158.2" y="63.2">19</text>
<text x="158.2" y="64.8">21</text>
<text x="172.1" y="61.5">18</text>
<text x="172.1" y="63.2">20</text>
<text x="172.1" y="64.8">22</text>
<text x="184.5" y="61.3">ADC_X_OS0</text>
<text x="184.5" y="63">ADC_X_OS1</text>
<text x="184.5" y="64.6">ADC_X_OS2</text>
<text x="158.2" y="66.5">23</text>
<text x="158.2" y="68.1">25</text>
<text x="158.2" y="69.8">27</text>
<text x="158.2" y="71.4">29</text>
<text x="172.1" y="66.5">24</text>
<text x="172.1" y="68.1">26</text>
<text x="172.1" y="69.8">28</text>
<text x="172.1" y="71.4">30</text>
<text x="158.2" y="73.1">31</text>
<text x="158.2" y="74.7">33</text>
<text x="158.2" y="76.4">35</text>
<text x="172.1" y="73.1">32</text>
<text x="172.1" y="74.7">34</text>
<text x="172.1" y="76.4">36</text>
<text x="184.5" y="74.5">ADC_BUSY_AND</text>
<text x="43.8" y="81.3">Differences to SpotLight</text>
<text x="43.8" y="82.8">Mainbaord</text>
<text x="158.2" y="78">37</text>
<text x="158.2" y="79.7">39</text>
<text x="158.2" y="81.3">41</text>
<text x="158.2" y="83">43</text>
<text x="172.1" y="78">38</text>
<text x="172.1" y="79.7">40</text>
<text x="172.1" y="81.3">42</text>
<text x="172.1" y="83">44</text>
<text x="184.5" y="82.8">ADC_ID0</text>
<text x="43.8" y="85.7">2x ADC instead of 5x ADC</text>
<text x="43.8" y="87.2">REFSEL not readable by FPGA</text>
<text x="43.8" y="88.7">No debug LEDs</text>
<text x="158.2" y="84.6">45</text>
<text x="158.2" y="86.3">47</text>
<text x="158.2" y="87.9">49</text>
<text x="158.2" y="89.6">51</text>
<text x="172.1" y="84.6">46</text>
<text x="172.1" y="86.3">48</text>
<text x="172.1" y="87.9">50</text>
<text x="172.1" y="89.6">52</text>
<text x="184.5" y="84.5">ADC_ID1</text>
<text x="217.2" y="88">+3V3</text>
<text x="230.4" y="88">+3V3</text>
<text x="43.8" y="90.2">No feedback clock from buffer</text>
<text x="158.2" y="91.2">53</text>
<text x="158.2" y="92.9">55</text>
<text x="158.2" y="94.5">57</text>
<text x="172.1" y="91.2">54</text>
<text x="172.1" y="92.9">56</text>
<text x="172.1" y="94.5">58</text>
<text x="190.8" y="91.3">+3V3</text>
<text x="220.5" y="94.6">R26</text>
<text x="233.7" y="94.6">R27</text>
<text x="156.1" y="101.2">ERF8-030-05.0-S-DV-L-K-TR</text>
<text x="158.2" y="96.2">59</text>
<text x="172.1" y="96.2">60</text>
<text x="187.5" y="101.2">+3V3</text>
<text x="220.5" y="96.3">1K</text>
<text x="220.5" y="97.9">1%</text>
<text x="220.5" y="99.6">DNI</text>
<text x="233.7" y="96.3">1K</text>
<text x="233.7" y="97.9">1%</text>
<text x="233.7" y="99.6">DNI</text>
<text x="190.8" y="107">C30</text>
<text x="241.9" y="107.7">ADC_ID</text>
<text x="190.8" y="108.7">0.1uF</text>
<text x="190.8" y="110.3">10%</text>
<text x="190.8" y="112">16V</text>
<text x="220.5" y="109.5">R28</text>
<text x="220.5" y="111.1">1K</text>
<text x="220.5" y="112.8">1%</text>
<text x="233.7" y="109.5">R29</text>
<text x="233.7" y="111.1">1K</text>
<text x="233.7" y="112.8">1%</text>
<text x="241.9" y="110.7">00 - ADS8588</text>
<text x="27.3" y="114.4">+3V3</text>
<text x="37.2" y="114.4">+3V3</text>
<text x="43" y="117.9">5</text>
<text x="43" y="119.5">6</text>
<text x="45.5" y="115.9">U23</text>
<text x="58.7" y="117.9">4</text>
<text x="58.7" y="119.5">2</text>
<text x="62.3" y="117.5">ADC_A_CONVST_R</text>
<text x="62.3" y="119.1">ADC_B_CONVST_R</text>
<text x="80.1" y="117.7">R96</text>
<text x="80.1" y="119.4">R97</text>
<text x="90" y="117.7">22</text>
<text x="90" y="119.4">22</text>
<text x="93.3" y="117.7">1%</text>
<text x="93.3" y="119.4">1%</text>
<text x="175.9" y="116.1">+3V3</text>
<text x="30.6" y="120.2">C166</text>
<text x="30.6" y="121.9">0.1uF</text>
<text x="30.6" y="123.5">10%</text>
<text x="30.6" y="125.2">16V</text>
<text x="43" y="124.5">1</text>
<text x="58.7" y="124.5">3</text>
<text x="179.2" y="121.9">C34</text>
<text x="179.2" y="123.5">0.1uF</text>
<text x="179.2" y="125.2">10%</text>
<text x="44.8" y="129.5">PL133-27GC-R</text>
<text x="58.7" y="126.2">7</text>
<text x="153.6" y="131.1">1</text>
<text x="156.1" y="128.5">U10</text>
<text x="166" y="131.1">6</text>
<text x="167.6" y="127.6">+3V3</text>
<text x="179.2" y="126.8">16V</text>
<text x="153.6" y="134.4">2</text>
<text x="153.6" y="137.7">3</text>
<text x="166" y="137.7">4</text>
<text x="166" y="134.4">5</text>
<text x="172.6" y="137.5">R30</text>
<text x="184.2" y="137.5">22</text>
<text x="187.5" y="137.5">1%</text>
<text x="156.1" y="141.8">NC7SV08L6X</text>
<text x="208.9" y="149.9">&lt;Variant Name&gt;</text>
<text x="209.9" y="153.4">Schematic</text>
<text x="218.8" y="153.4">top</text>
<text x="237" y="153.4">Page</text>
<text x="241.9" y="153.4">04_b2b</text>
<text x="209.9" y="157.5">Title</text>
<text x="209.9" y="161">Size</text>
<text x="215.5" y="157.5">SpotLight Hub ADC</text>
<text x="264.4" y="161">Rev</text>
<text x="209.4" y="165.6">Date:</text>
<text x="210.6" y="163">B</text>
<text x="214.8" y="162.5">Document Number</text>
<text x="217.5" y="165.6">Wednesday, October 05, 2022</text>
<text x="230.2" y="162.5">332-01334-01</text>
<text x="242.3" y="165.6">Sheet</text>
<text x="250.2" y="165.6">4</text>
<text x="255.1" y="165.6">of</text>
<text x="260.1" y="165.6">7</text>
<text x="265" y="163">A</text>
</g>
<g font-size="1.5" fill="#00c">
<text x="46" y="31.2">VDD</text>
<text x="46" y="32.7">OE</text>
<text x="52.7" y="31.2">CLK0</text>
<text x="52.9" y="32.7">CLK1</text>
<text x="46" y="37.8">FIN</text>
<text x="53" y="37.8">GND</text>
<text x="54.6" y="39.5">EP</text>
<text x="46" y="118.7">VDD</text>
<text x="52.7" y="118.7">CLK0</text>
<text x="46" y="125.3">FIN</text>
<text x="46" y="120.2">OE</text>
<text x="52.9" y="120.2">CLK1</text>
<text x="53" y="125.3">GND</text>
<text x="54.6" y="127">EP</text>
<text x="156.6" y="131.9">A</text>
<text x="160.5" y="131.9">VCC</text>
<text x="156.6" y="135.2">B</text>
<text x="161.5" y="135.2">NC</text>
<text x="156.6" y="138.5">GND</text>
<text x="162.9" y="138.5">Y</text>
</g>
<g font-size="1.5" fill="#f00">
<text x="100.3" y="31.1">ADC_A_CLK</text>
<text x="100.3" y="32.7">ADC_B_CLK</text>
<text x="110" y="31.1">[2,6]</text>
<text x="110" y="32.7">[2,7]</text>
<text x="224.1" y="36">ADC_X_REFSEL</text>
<text x="236.6" y="36">[2,6,7]</text>
<text x="105.1" y="60.8">[2,6]</text>
<text x="105.1" y="62.4">[2,6]</text>
<text x="105.1" y="64.1">[2,7]</text>
<text x="105.1" y="65.7">[2,7]</text>
<text x="109.1" y="60.8">ADC_A_DOUT0</text>
<text x="109.1" y="62.4">ADC_A_DOUT1</text>
<text x="109.1" y="64.1">ADC_B_DOUT0</text>
<text x="109.1" y="65.7">ADC_B_DOUT1</text>
<text x="215.9" y="60.8">ADC_X_RANGE</text>
<text x="227.9" y="60.8">[2,6,7]</text>
<text x="215.9" y="67.4">ADC_X_OS[2:0]</text>
<text x="215.9" y="70.7">ADC_X_CS_B</text>
<text x="226.4" y="70.7">[2,6,7]</text>
<text x="227.8" y="67.4">[2,6,7]</text>
<text x="215.9" y="74">ADC_BUSY_NOR</text>
<text x="229.4" y="74">[2,6,7]</text>
<text x="103.8" y="83.9">[2,6,7]</text>
<text x="109.1" y="83.9">ADC_X_RESET</text>
<text x="103.8" y="85.6">[2,6,7]</text>
<text x="109.1" y="85.6">ADC_X_STBY_B</text>
<text x="114.6" y="95.5">[3]</text>
<text x="114.6" y="93.8">[3]</text>
<text x="117.3" y="95.5">SDA</text>
<text x="117.3" y="93.8">SCL</text>
<text x="100.3" y="118.6">ADC_A_CONVST</text>
<text x="113.3" y="118.6">[2,6]</text>
<text x="100.3" y="120.2">ADC_B_CONVST</text>
<text x="113.3" y="120.2">[2,7]</text>
<text x="129.8" y="131.8">[2,6]</text>
<text x="133.8" y="131.8">ADC_A_BUSY</text>
<text x="129.8" y="135.1">[2,7]</text>
<text x="133.8" y="135.1">ADC_B_BUSY</text>
</g>
<g font-size="1.2">
<text x="45.5" y="8.7">5</text>
<text x="95" y="8.7">4</text>
<text x="144.5" y="8.7">3</text>
<text x="194.1" y="8.7">2</text>
<text x="243.6" y="8.7">1</text>
<text x="19.5" y="29.7">D</text>
<text x="268.8" y="29.7">D</text>
<text x="19.5" y="68.9">C</text>
<text x="268.8" y="68.9">C</text>
<text x="19.5" y="108.1">B</text>
<text x="268.8" y="108.1">B</text>
<text x="19.5" y="147.3">A</text>
<text x="268.8" y="147.3">A</text>
<text x="45.5" y="167.2">5</text>
<text x="95" y="167.2">4</text>
<text x="144.5" y="167.2">3</text>
<text x="194.1" y="167.2">2</text>
<text x="243.6" y="167.2">1</text>
</g>
</svg>
